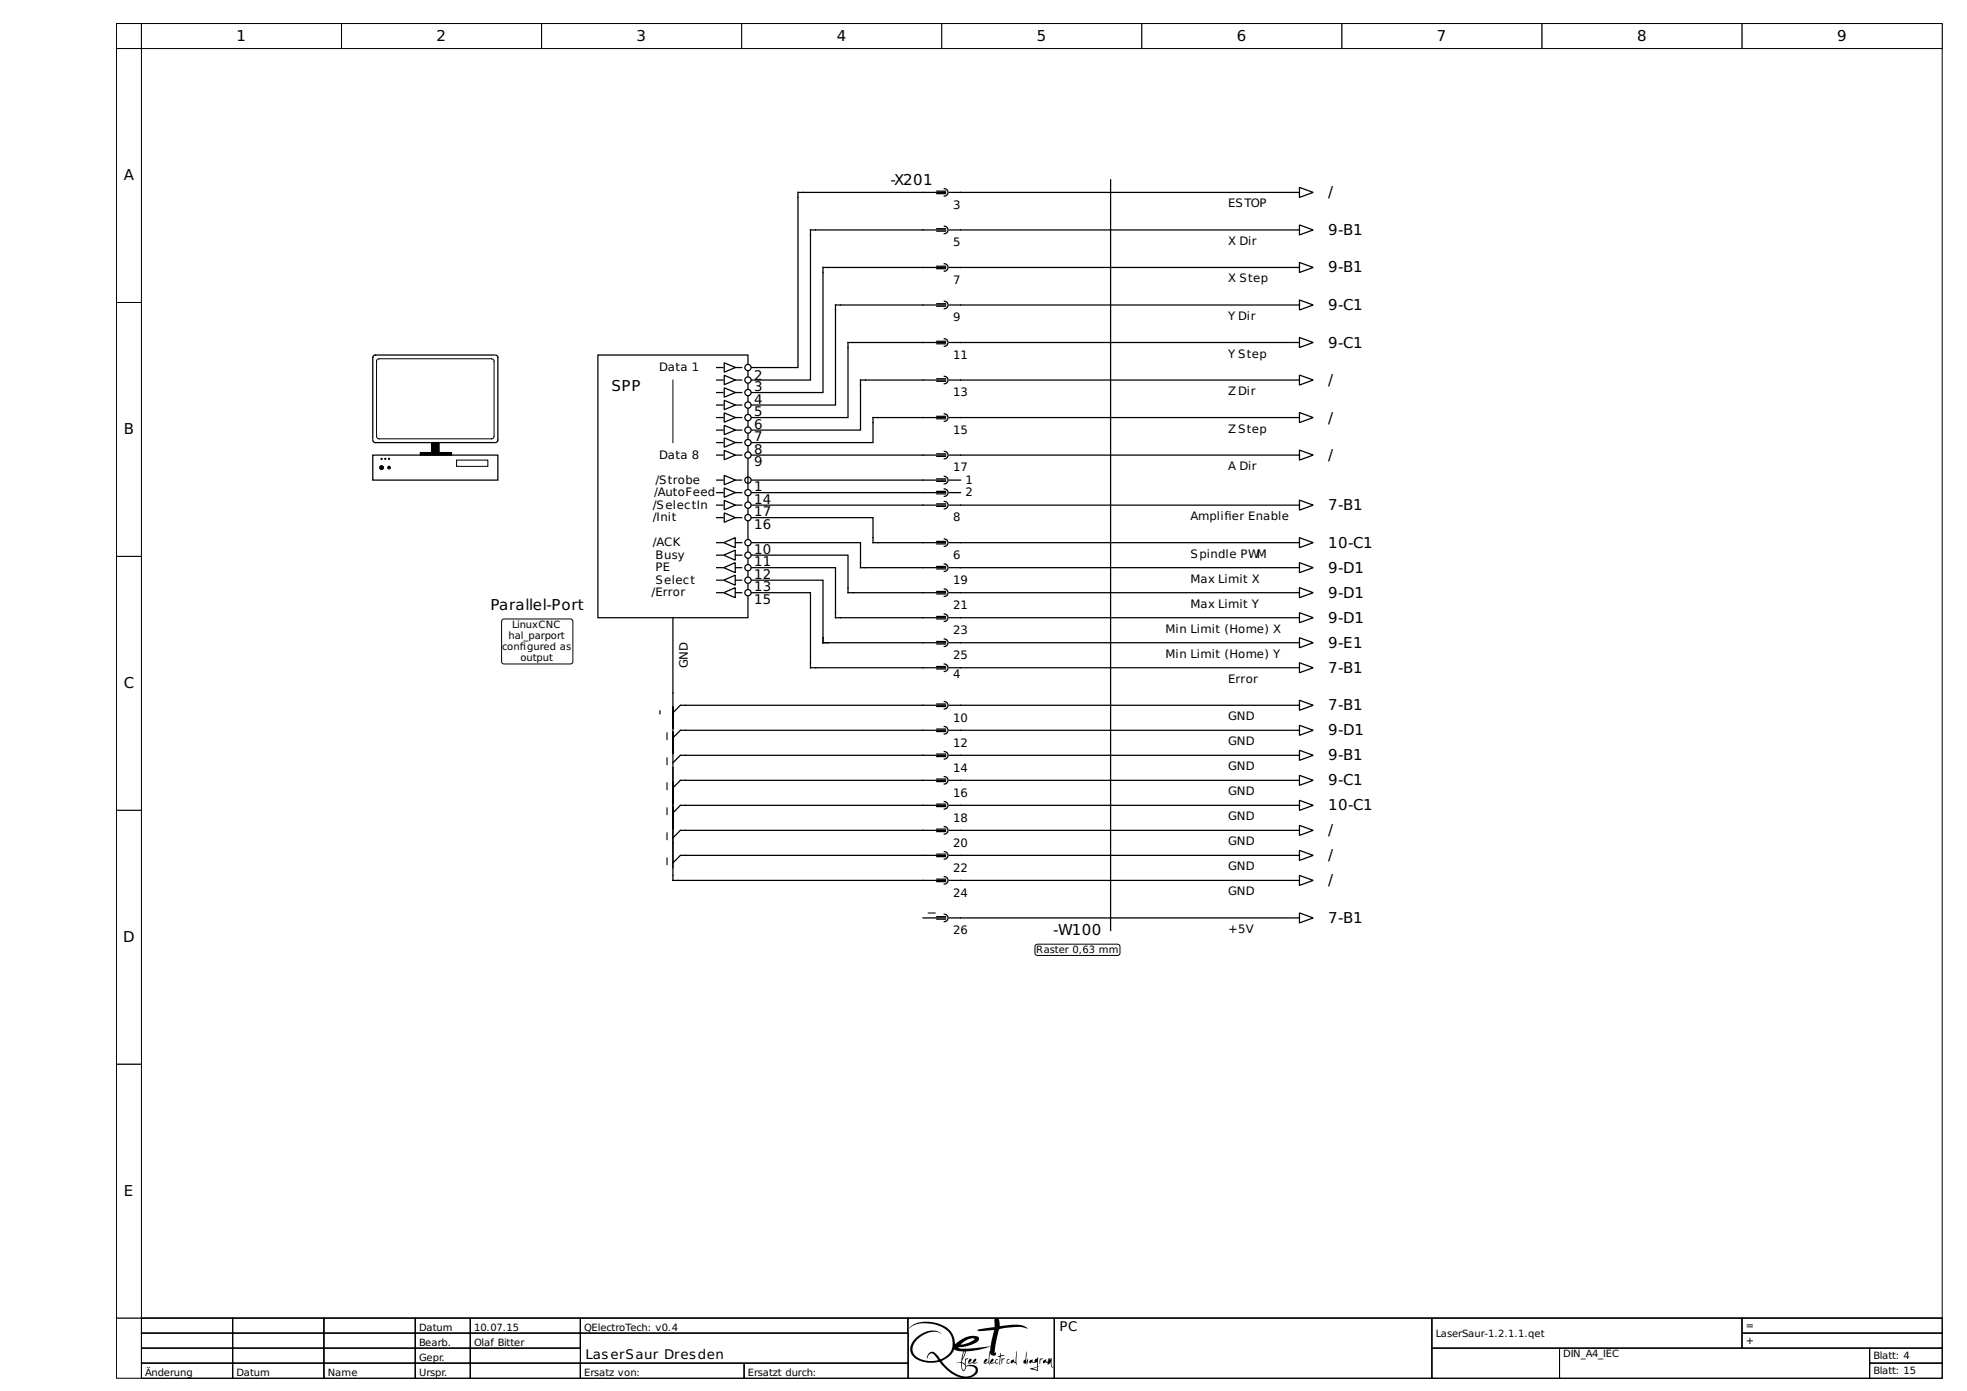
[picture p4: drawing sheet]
<svg xmlns="http://www.w3.org/2000/svg" width="420mm" height="297mm" viewBox="0 0 420 297" stroke-linecap="round" stroke-linejoin="round" font-family="sans-serif">
<path d="M24.9 5h390v276.5h-390z" fill="none" stroke="#000" stroke-width=".21"/>
<g fill="#fff" stroke="#000" stroke-width=".21">
<path d="M24.9 5h5.3v5.4h-5.3z"/>
<path d="M30.2 5h42.8v5.4h-42.8z"/>
<path d="M73 5h42.7v5.4h-42.7z"/>
<path d="M115.7 5h42.7v5.4h-42.7z"/>
<path d="M158.4 5h42.8v5.4h-42.8z"/>
<path d="M201.2 5h42.7v5.4h-42.7z"/>
<path d="M243.9 5h42.7v5.4h-42.7z"/>
<path d="M286.6 5h42.8v5.4h-42.8z"/>
<path d="M329.4 5h42.7v5.4h-42.7z"/>
<path d="M372.1 5h42.8v5.4h-42.8z"/>
<path d="M24.9 10.4h5.3v54.2h-5.3z"/>
<path d="M24.9 64.6h5.3v54.2h-5.3z"/>
<path d="M24.9 118.8h5.3v54.2h-5.3z"/>
<path d="M24.9 173h5.3v54.3h-5.3z"/>
<path d="M24.9 227.3h5.3v54.2h-5.3z"/>
<path d="M24.9 281.5h390v12.8h-390z"/>
<path d="M30.2 281.5h19.5v3.2h-19.5z"/>
</g>
<path d="M30.2 281.5h19.5v3.2h-19.5z" fill="none" stroke="#000" stroke-width=".21"/>
<path d="M49.7 281.5h19.5v3.2h-19.5z" fill="#fff" stroke="#000" stroke-width=".21"/>
<path d="M49.7 281.5h19.5v3.2h-19.5z" fill="none" stroke="#000" stroke-width=".21"/>
<path d="M69.2 281.5h19.5v3.2h-19.5z" fill="#fff" stroke="#000" stroke-width=".21"/>
<path d="M69.2 281.5h19.5v3.2h-19.5z" fill="none" stroke="#000" stroke-width=".21"/>
<path d="M88.7 281.5h11.8v3.2h-11.8z" fill="#fff" stroke="#000" stroke-width=".21"/>
<path d="M88.7 281.5h11.8v3.2h-11.8z" fill="none" stroke="#000" stroke-width=".21"/>
<path d="M100.5 281.5h23.5v3.2h-23.5z" fill="#fff" stroke="#000" stroke-width=".21"/>
<path d="M100.5 281.5h23.5v3.2h-23.5z" fill="none" stroke="#000" stroke-width=".21"/>
<path d="M124 281.5h70v3.2h-70z" fill="#fff" stroke="#000" stroke-width=".21"/>
<path d="M124 281.5h70v3.2h-70z" fill="none" stroke="#000" stroke-width=".21"/>
<path d="M194 281.5h31.2v12.8h-31.2z" fill="#fff" stroke="#000" stroke-width=".21"/>
<g fill="#000">
<path d="M207 290.3l.4-.2a.61 .61 0 0 1-.5 .9 .87 .87 0 0 0 1.2-.7l.4-.1a.76 .76 0 0 1-.6 .8l.9-.1-.7 .3-.4-.2-.8 .2-.1-.3zM211.8 290.3l.4-.1a.73 .73 0 0 1-.6 .8l.9-.1 .1-.4a.38 .38 0 0 1 .5-.3v.2h-.2l-.2 .2v.4h.6a.57 .57 0 0 1-.9 0l-.1 .1a.53 .53 0 0 1-.8-.1zM213.6 288.9l.2 .5 .5-.1 .3 .3h-.7a1.89 1.89 0 0 0-.3 1.7l-.1 .2 .1-1.8h-.5l.5-.2zM214 290l.1 .2 .3-.1 .2 .1a.69 .69 0 0 0-.5 1l-.1 .1zM215.2 290.3l.2-.1 .2 .1a.42 .42 0 0 0-.4 .3 .42 .42 0 0 0 .1 .4l.5-.1a.44 .44 0 0 1-.6 .3 .44 .44 0 0 1-.1-.7zM217.2 288.6l-.1 1.9 .1 .9-.7-.6-.4 .3-.2-.2v-.3l.6-.4 .1 .4 .3 .3zM219.3 288.6l-.1 2.1 .4-.6v.9l-.1 .2-.1-.6-.1 .8-.4-.3a.41 .41 0 0 1-.3-.4 .41 .41 0 0 1 .4-.4zM222.2 290v.2l.3-.1 .3 .1-.5 .2-.2 .9zM223 290.4l.4-.2 .1 .5 .3 .2 .1-.8 .1 .7 .2-.8 .1 .5 .3-.5 .1 1.7 .1 .2 .3-.1-.5 .2-.2-1.2-.2 .4-.1-.1-.2 .3-.1-.3-.5-.3-.5 .3v-.5z"/>
<path d="M207 290.3l-.2 .8 .3 .1 .6-.2a.83 .83 0 0 0 1.2-.1l-.8 .1-.1-.1a.53 .53 0 0 0 .4-.8l-.3 .2a.88 .88 0 0 1-1.2 .7l.6-.6-.1-.3zM207 290.3l.2-.1h.3l-.1 .4-.5 .3 .2 .1 .6-.1 .5-.7h.3a.62 .62 0 0 1-.5 .7l.1 .1 .7-.1-.7 .3-.3-.2-.9 .2-.1-.3z"/>
<path d="M211.8 290.3l-.3 .7a.87 .87 0 0 0 1 0l.4 .2 .4-.2h-.6v-.4l.2-.2h.3l-.1-.2a.46 .46 0 0 0-.6 .5v.2l-.9 .1a.66 .66 0 0 0 .5-.9zM211.9 290.2h.3a.76 .76 0 0 1-.6 .8h.2a.65 .65 0 0 0 .9-.6l.3-.2 .2 .1-.3 .1-.2 .6h.6a.49 .49 0 0 1-.8 0l-.2 .1a.53 .53 0 0 1-.8-.1z"/>
<path d="M194.5 283.3l-.5 .7 .8-.8 1.4-.5 1.4-.1 1.4 .1a6.3 6.3 0 0 1 3.7 1.8l.3 .4a3.5 3.5 0 0 1-1.2 4.9l-.9 .5-1.1-1.3a1.08 1.08 0 0 0-1.3-.1 1.08 1.08 0 0 0-.4 1.2 .92 .92 0 0 1 .7-1 .92 .92 0 0 1 1.1 .6l.5 .7a5.1 5.1 0 0 1-5.2-1.2l-.3-.9 .2-1a4.1 4.1 0 0 1 1.9-2.1l1.1-.5 1-.3h.9l1.1 .4-1.2-.6a4.9 4.9 0 0 0-4 1.3 2.72 2.72 0 0 0-.2 4.7 6 6 0 0 0 3.1 .8l1.9-.2 1.6 1.8a5 5 0 0 0 5.2 1.5l.8-.4 .5-.5a1.19 1.19 0 0 0-.1-1.3 1.19 1.19 0 0 0-1.3-.4l-1 .2-.1-1.1 .2-.3 .3-.1-.1-.2-.4 .2-.1-.1-.1 1.1-.6-.3 .9-2.3 2.8-.4 2.4-.7-.5 3.4-.8 .1 .5-.4 .1-.3-.1-.2-.5 .3-.2 .5v.2l.4 .1 .6-.2 .3 .4h.1l-.2-.7 .2-1.8 .2 .4 .6 .2a.4 .4 0 0 0 .5-.4l-.1-.3-.2 .1v-.7l.9-4.3 1.3-.3 2.9-.3 1.9 .4a1.04 1.04 0 0 0-1-.6l-2.2-.2-2.7 .3-.3-1.6a.53 .53 0 0 0-.7 0 .53 .53 0 0 0-.2 .6v1.2l-3.7 .6 .7 .3 2.9-.3-.7 3.5-5.6 .5a1.33 1.33 0 0 1-1.3-.3l1.4-.1 2.1-.7 .8-.6 .1-.7-.8-.3-1.7 .1-1.5 .8-1.1 .9-.2-1.2a5.5 5.5 0 0 0-5.3-3.6h-1.3l-1.3 .2zM194.5 283.3a6.6 6.6 0 0 1 6.2-.5l1.1 .5a4.5 4.5 0 0 1 2.2 3.8l.2-.2a4.8 4.8 0 0 1 4.7-1.4l.2 .1a1.01 1.01 0 0 1-.9 1.2 7.9 7.9 0 0 1-3.2 .9h-.3l.5 .3h1.4l5-.5 .7-3.5-2.9 .3-.7-.3 3.8-.6-.1-1.6 .2-.3h.5l.3 .2 .2 1.5 2.7-.3a4 4 0 0 1 3.1 .7l.1 .1-1.4-.3h-.8l-3.7 .4a4.9 4.9 0 0 0-.8 2.6l-.3 2.3v.3l.2-.2v.3l-.2 .4a.66 .66 0 0 1-1-.6l-.1 .5a2.81 2.81 0 0 0 .1 2h-.2l-.2-.4-.6 .2-.4-.1v-.2l.2-.5 .5-.3 .1 .2-.1 .3-.5 .4 .8-.1 .5-3.4-2.4 .7-2.8 .4-.9 2.2 .6 .4 .1-1.1 .1 .1 .5-.1v.1l-.5 .3-.1 .8 .2 .4a2.39 2.39 0 0 1 1.9-.1l.5 .5 .1 .5-.1 .6-.5 .5-1.3 .5h-1.9a10.2 10.2 0 0 1-4.4-3.4l-.4 .1a6.8 6.8 0 0 1-3.9-.3l-1-.6-.5-.6-.4-.6-.1-.8a5 5 0 0 1 4-3.8h1.5l1.2 .6a3.3 3.3 0 0 0-3.8 .2 3.6 3.6 0 0 0-2.3 3.8 3.3 3.3 0 0 0 2.3 1.7l1.7 .2 1.4-.3-.8-1-.5-.4-.7 .3-.3 .8-.1-.1a1.2 1.2 0 0 1 1.3-1.3l.8 .6 .8 .9h.2l1-.6 .8-.7 .5-.9 .1-.9a4 4 0 0 0-3.4-4.2l-1.1-.2a5.2 5.2 0 0 0-5 1.2zM205.3 287.1l1.4-1.1 1-.2 .5 .1a4.8 4.8 0 0 1-2.9 1.2zM205.3 287.1h.4l1.3-.4 1.2-.8-.5-.1-1 .2zM201.1 290.6a5.3 5.3 0 0 0 2.7-2.3v-.1a2.42 2.42 0 0 0 1.8 .4h.2l-.5 2.3h-.8l-.3 .3 .6-.2h.5a1.65 1.65 0 0 0 .5 1.8l.3-.3 .2-.4a.98 .98 0 0 1 1.4-.3 .9 .9 0 0 1 .7 .8 .9 .9 0 0 1-.6 .9l-.4 .3a5.4 5.4 0 0 1-5.5-2.2zM201.1 290.6a8.4 8.4 0 0 0 3.8 3.1 2.57 2.57 0 0 0 3.5-1 1.39 1.39 0 0 0-1.9-.9l-.4 .7-.4 .3-.3-.5-.1-1.3h-.5l-.6 .2a1.05 1.05 0 0 1 1.1-.3l.5-2.3-1.2-.1-.8-.3a4 4 0 0 1-2.4 2.3zM206 288.6h.2l-.1 .2-.5 1.3zM206 288.6l-.4 1.5 .5-1.3 .1-.2zM205.5 291.1l.6 .4 .1 .5a.39 .39 0 0 1-.1 .4 .39 .39 0 0 1-.5 .1zM205.5 291.1a1.36 1.36 0 0 0 .4 1.5l.3-.7a.84 .84 0 0 0-.7-.8z"/>
<path d="M194.5 283.3l-.5 .6 .1-.1a5.9 5.9 0 0 1 5.6-1 4.2 4.2 0 0 1 3.8 4.3 3.4 3.4 0 0 1-2.7 3.1l-1-1.2a1.06 1.06 0 0 0-1.3-.1 1.06 1.06 0 0 0-.4 1.2 .92 .92 0 0 1 .7-1 .92 .92 0 0 1 1.1 .6 .69 .69 0 0 1 .4 .8 5.3 5.3 0 0 1-5.1-1.3 2.77 2.77 0 0 1 1.2-3.6 4 4 0 0 1 4.7-.8 3.4 3.4 0 0 0-4.4 .1 3.5 3.5 0 0 0-2 4.2 5 5 0 0 0 4.9 1.9l1.1-.2a7.9 7.9 0 0 0 5.7 3.5 2.66 2.66 0 0 0 2.5-1.4 1.2 1.2 0 0 0-1.5-1.4l-1 .2-.1-.2v-1l.5-.3v-.1h-.6l-.1 1.1-.6-.3 .9-2.3 2.8-.4 2.4-.7-.1 1a1.4 1.4 0 0 0-.3 1.3l-.1 1.1-.8 .1 .5-.4 .1-.3-.2-.2-.4 .3-.2 .7 .4 .1 .6-.2 .2 .4h.2a3.5 3.5 0 0 1 0-2.5 .65 .65 0 0 0 .5 .6 .65 .65 0 0 0 .8-.4v-.3l-.3 .2v-.2v-.9l.9-4a10.9 10.9 0 0 1 6.1-.2 3.7 3.7 0 0 0-3.2-.8l-2.7 .3-.2-1.3a.52 .52 0 0 0-.6-.4 .52 .52 0 0 0-.4 .7v1.2l-3.7 .6 .7 .3 2.9-.3-.7 3.5a24.3 24.3 0 0 1-6.6 .5l-.3-.3h.3a7.1 7.1 0 0 0 4-1.4l.1-.5-.2-.3a5 5 0 0 0-4.9 1.6 4.6 4.6 0 0 0-3.8-4.5 6.4 6.4 0 0 0-5.7 .7zM205.4 287a2.7 2.7 0 0 1 2.8-1.1 4.8 4.8 0 0 1-3 1.2zM201.1 290.6a4.9 4.9 0 0 0 2.7-2.4l.8 .3 1.2 .1-.5 2.3h-.8l-.3 .3 .6-.2h.5a1.66 1.66 0 0 0 .5 1.8l.3-.3 .3-.7a1.77 1.77 0 0 1 2 .6 1.9 1.9 0 0 1-2.4 1.5 7.7 7.7 0 0 1-4.9-3.3zM205.9 288.7l.3-.1-.6 1.5zM205.5 291.1a.77 .77 0 0 1 .7 .7 .77 .77 0 0 1-.5 .8l-.2-.6z"/>
<path d="M213.6 288.9v.6l-.5 .2h.5l-.1 1.5 .1 .3 .2-1.8 .8-.1-.3-.3-.6 .1zM213.6 288.9l.1 .5 .6-.1 .3 .3a.59 .59 0 0 0-.9 .3l-.1 1.6v-1.8h-.5l.5-.2z"/>
<path d="M214 290v1.3l.1-.9 .5-.3h-.2l-.3 .1zM214 290l.1 .2 .3-.1h.2a.72 .72 0 0 0-.5 1l-.1 .2z"/>
<path d="M215.1 290.3l-.1 .7 .5 .2 .3-.3-.5 .1-.2-.1 .2-.5h.3v-.2zM215.2 290.3l.4-.1v.2h-.3l-.2 .5 .2 .1 .5-.1-.3 .3-.5-.2z"/>
<path d="M217.2 288.6l-.3 2.3a.44 .44 0 0 1-.4-.7l-.1 .2a.36 .36 0 0 0-.5 .3 .36 .36 0 0 0 .3 .4l.3-.3 .4 .3 .2 .3h.2l-.2-.4 .1-.1-.1-.2zM217.2 288.6l-.1 2.1 .1 .2-.1 .1 .2 .4-.8-.6-.3 .3a.38 .38 0 0 1-.3-.5 .38 .38 0 0 1 .5-.2l.1-.2 .1 .6 .3 .1z"/>
<path d="M219.3 288.6l-.2 1.2a.55 .55 0 0 1-.5 .8v.5h.4l.3 .3 .1-.8 .1 .6 .1-1.1-.4 .6zM219.3 288.6l-.1 2.1 .4-.6v.8l-.1 .3-.1-.6-.1 .8-.2-.2a.45 .45 0 0 1-.5-.5 .45 .45 0 0 1 .4-.4z"/>
<path d="M220 290.5l-.2 .4 .2 .2 .4-.3 .4 .2 .7-.2v1.1l-1.4 .3v.1l1.6 .5v-.9l.5-.2-.5 .1v-1.9h-.1l-.1 .3h-.4l-.1 .7-.4-.1-.1-.6zM220 290.5l.5-.3 .1 .6 .3 .1a.63 .63 0 0 1 .6-.7l.2-.3v1.9l.5-.1-.5 .2v.9l-1.7-.5 1.5-.4v-1.1l-.7 .2-.4-.2-.4 .3-.2-.2zM220.6 292.3l.9-.3v.5zM220.6 292.3l.9 .2v-.5z"/>
<path d="M220.1 290.4l-.2 .2v.5l.5-.3 .4 .2 .7-.2v1.1l-1.5 .4 1.7 .5v-.9l.4-.2-.4 .1v-1.9l-.2 .3a.64 .64 0 0 0-.6 .7l-.3-.1-.1-.6zM220.6 292.3l.9-.3v.5z"/>
<path d="M222.2 290l-.1 1.3 .2-.9 .5-.2-.3-.1-.3 .1zM222.2 290v.2l.3-.1 .3 .1-.5 .2-.2 .9z"/>
<path d="M223 290.4l-.2 .5 .1 .2 .5-.3 .4 .3v.4l.3-.4 .1 .1 .2-.4 .2 1.2 .5-.2-.3 .1-.1-.2-.1-1.7-.3 .5-.1-.5-.2 .8-.1-.8-.1 .9a.49 .49 0 0 1-.4-.7zM223 290.4l.4-.2 .1 .6 .3 .1 .1-.9 .1 .8 .2-.8 .1 .5 .3-.5 .1 1.7 .1 .2 .3-.1-.5 .2-.2-1.2-.2 .4-.1-.1-.3 .4v-.4l-.4-.3-.5 .3-.1-.2z"/>
</g>
<path d="M194 281.5h31.2v12.8h-31.2z" fill="none" stroke="#000" stroke-width=".21"/>
<path d="M225.2 281.5h80.7v12.8h-80.7z" fill="#fff" stroke="#000" stroke-width=".21"/>
<path d="M225.2 281.5h80.7v12.8h-80.7z" fill="none" stroke="#000" stroke-width=".21"/>
<path d="M305.9 281.5h66.2v6.4h-66.2z" fill="#fff" stroke="#000" stroke-width=".21"/>
<path d="M305.9 281.5h66.2v6.4h-66.2z" fill="none" stroke="#000" stroke-width=".21"/>
<path d="M372.1 281.5h42.8v3.2h-42.8z" fill="#fff" stroke="#000" stroke-width=".21"/>
<path d="M372.1 281.5h42.8v3.2h-42.8z" fill="none" stroke="#000" stroke-width=".21"/>
<path d="M30.2 284.7h19.5v3.2h-19.5z" fill="#fff" stroke="#000" stroke-width=".21"/>
<path d="M30.2 284.7h19.5v3.2h-19.5z" fill="none" stroke="#000" stroke-width=".21"/>
<path d="M49.7 284.7h19.5v3.2h-19.5z" fill="#fff" stroke="#000" stroke-width=".21"/>
<path d="M49.7 284.7h19.5v3.2h-19.5z" fill="none" stroke="#000" stroke-width=".21"/>
<path d="M69.2 284.7h19.5v3.2h-19.5z" fill="#fff" stroke="#000" stroke-width=".21"/>
<path d="M69.2 284.7h19.5v3.2h-19.5z" fill="none" stroke="#000" stroke-width=".21"/>
<path d="M88.7 284.7h11.8v3.2h-11.8z" fill="#fff" stroke="#000" stroke-width=".21"/>
<path d="M88.7 284.7h11.8v3.2h-11.8z" fill="none" stroke="#000" stroke-width=".21"/>
<path d="M100.5 284.7h23.5v3.2h-23.5z" fill="#fff" stroke="#000" stroke-width=".21"/>
<path d="M100.5 284.7h23.5v3.2h-23.5z" fill="none" stroke="#000" stroke-width=".21"/>
<path d="M124 284.7h70v6.4h-70z" fill="#fff" stroke="#000" stroke-width=".21"/>
<path d="M124 284.7h70v6.4h-70z" fill="none" stroke="#000" stroke-width=".21"/>
<path d="M372.1 284.7h42.8v3.2h-42.8z" fill="#fff" stroke="#000" stroke-width=".21"/>
<path d="M372.1 284.7h42.8v3.2h-42.8z" fill="none" stroke="#000" stroke-width=".21"/>
<path d="M30.2 287.9h19.5v3.2h-19.5z" fill="#fff" stroke="#000" stroke-width=".21"/>
<path d="M30.2 287.9h19.5v3.2h-19.5z" fill="none" stroke="#000" stroke-width=".21"/>
<path d="M49.7 287.9h19.5v3.2h-19.5z" fill="#fff" stroke="#000" stroke-width=".21"/>
<path d="M49.7 287.9h19.5v3.2h-19.5z" fill="none" stroke="#000" stroke-width=".21"/>
<path d="M69.2 287.9h19.5v3.2h-19.5z" fill="#fff" stroke="#000" stroke-width=".21"/>
<path d="M69.2 287.9h19.5v3.2h-19.5z" fill="none" stroke="#000" stroke-width=".21"/>
<path d="M88.7 287.9h11.8v3.2h-11.8z" fill="#fff" stroke="#000" stroke-width=".21"/>
<path d="M88.7 287.9h11.8v3.2h-11.8z" fill="none" stroke="#000" stroke-width=".21"/>
<path d="M100.5 287.9h23.5v3.2h-23.5z" fill="#fff" stroke="#000" stroke-width=".21"/>
<path d="M100.5 287.9h23.5v3.2h-23.5z" fill="none" stroke="#000" stroke-width=".21"/>
<path d="M305.9 287.9h27.2v6.4h-27.2z" fill="#fff" stroke="#000" stroke-width=".21"/>
<path d="M305.9 287.9h27.2v6.4h-27.2z" fill="none" stroke="#000" stroke-width=".21"/>
<path d="M333.1 287.9h66.3v6.4h-66.3z" fill="#fff" stroke="#000" stroke-width=".21"/>
<path d="M333.1 287.9h66.3v6.4h-66.3z" fill="none" stroke="#000" stroke-width=".21"/>
<path d="M399.4 287.9h15.5v3.2h-15.5z" fill="#fff" stroke="#000" stroke-width=".21"/>
<path d="M399.4 287.9h15.5v3.2h-15.5z" fill="none" stroke="#000" stroke-width=".21"/>
<path d="M30.2 291.1h19.5v3.2h-19.5z" fill="#fff" stroke="#000" stroke-width=".21"/>
<path d="M30.2 291.1h19.5v3.2h-19.5z" fill="none" stroke="#000" stroke-width=".21"/>
<path d="M49.7 291.1h19.5v3.2h-19.5z" fill="#fff" stroke="#000" stroke-width=".21"/>
<path d="M49.7 291.1h19.5v3.2h-19.5z" fill="none" stroke="#000" stroke-width=".21"/>
<path d="M69.2 291.1h19.5v3.2h-19.5z" fill="#fff" stroke="#000" stroke-width=".21"/>
<path d="M69.2 291.1h19.5v3.2h-19.5z" fill="none" stroke="#000" stroke-width=".21"/>
<path d="M88.7 291.1h11.8v3.2h-11.8z" fill="#fff" stroke="#000" stroke-width=".21"/>
<path d="M88.7 291.1h11.8v3.2h-11.8z" fill="none" stroke="#000" stroke-width=".21"/>
<path d="M100.5 291.1h23.5v3.2h-23.5z" fill="#fff" stroke="#000" stroke-width=".21"/>
<path d="M100.5 291.1h23.5v3.2h-23.5z" fill="none" stroke="#000" stroke-width=".21"/>
<path d="M124 291.1h35v3.2h-35z" fill="#fff" stroke="#000" stroke-width=".21"/>
<path d="M124 291.1h35v3.2h-35z" fill="none" stroke="#000" stroke-width=".21"/>
<path d="M159 291.1h35v3.2h-35z" fill="#fff" stroke="#000" stroke-width=".21"/>
<path d="M159 291.1h35v3.2h-35z" fill="none" stroke="#000" stroke-width=".21"/>
<path d="M399.4 291.1h15.5v3.2h-15.5z" fill="#fff" stroke="#000" stroke-width=".21"/>
<path d="M221.3 201.7l17.4-.1 .5 .3v1.6v.3l-.5 .2h-17.1h-.3l-.2-.5v-1.3zM399.4 291.1h15.5v3.2h-15.5z" fill="none" stroke="#000" stroke-width=".21"/>
<g fill="none" stroke="#000" stroke-width=".27">
<path d="M237.2 38.4v160.3M170.5 42.2v36.3h-10.7M173.1 50.2v31h-13.3M175.8 58.2v25.6h-16M200.1 56.8h1.9M200.1 57.4h1.9M200.1 40.8h1.9M200.1 41.4h1.9M200.1 48.8h1.9M200.1 49.4h1.9M201.7 56.3a.8 .8 0 0 1 .8 .8 .8 .8 0 0 1-.8 .8M201.7 40.3a.8 .8 0 0 1 .8 .8 .8 .8 0 0 1-.8 .8"/>
<path d="M201.7 48.3a.8 .8 0 0 1 .8 .8 .8 .8 0 0 1-.8 .8M202 57.1h-25.1M202 49.1h-27.8M202 41.1h-30.5M202.8 57.1h73.7M202.8 49.1h73.7M202.8 41.1h73.7M178.5 66.2v20.3h-18.7M179.5 65.1h22.5M181.1 74.2v15h-21.3M200.1 72.9h1.9M200.1 73.4h1.9"/>
<path d="M200.1 64.9h1.9M200.1 65.4h1.9M201.7 72.3a.8 .8 0 0 1 .8 .8 .8 .8 0 0 1-.8 .8M201.7 64.3a.8 .8 0 0 1 .8 .8 .8 .8 0 0 1-.8 .8M202 73.1h-19.8M202.8 73.1h73.7M276.5 65.1h-73.7M154.7 85.5l2.4 1-2.4 1zM154.7 88.2l2.4 1-2.4 1zM154.7 90.8l2.4 1-2.4 1zM154.7 96.2l2.4 1-2.4 1zM154.7 93.5l2.4 1-2.4 1z"/>
<path d="M154.7 80.1l2.4 1-2.4 1zM159.8 97.2h42.2M183.8 82.2v9.6h-24M184.9 81.2h17.1M186.5 90.2v4.3h-26.7M200.1 96.9h1.9M200.1 97.5h1.9M200.1 88.9h1.9M200.1 89.4h1.9M200.1 80.9h1.9M200.1 81.4h1.9M201.7 96.4a.8 .8 0 0 1 .8 .8 .8 .8 0 0 1-.8 .8"/>
<path d="M201.7 88.4a.8 .8 0 0 1 .8 .8 .8 .8 0 0 1-.8 .8M201.7 80.4a.8 .8 0 0 1 .8 .8 .8 .8 0 0 1-.8 .8M202 89.2h-14.5M202.8 89.2h73.7M276.5 97.2h-73.7M276.5 81.2h-73.7M153.1 118.6h1.3M154.7 109.5l2.4 1-2.4 1zM154.7 104.2l2.4 1-2.4 1zM154.7 101.5l2.4 1-2.4 1zM154.7 106.9l2.4 1-2.4 1zM159.8 107.9h42.2"/>
<path d="M159.8 115.9h24v4.3M159.8 118.6h21.3v6.9M159.8 110.5h26.7v4.3M200.1 104.9h1.9M200.1 105.5h1.9M200.1 102.3h1.9M200.1 102.8h1.9M200.1 115.6h1.9M200.1 116.1h1.9M200.1 107.6h1.9M200.1 108.1h1.9M201.7 104.4a.8 .8 0 0 1 .8 .8 .8 .8 0 0 1-.8 .8"/>
<path d="M201.7 101.7a.8 .8 0 0 1 .8 .8 .8 .8 0 0 1-.8 .8M201.7 115.1a.8 .8 0 0 1 .8 .8 .8 .8 0 0 1-.8 .8M201.7 107.1a.8 .8 0 0 1 .8 .8 .8 .8 0 0 1-.8 .8M202 105.2h-42.2M202 102.5h-42.2M202 115.9h-14.5M202.8 115.9h73.7M202.8 105.2h2.4M202.8 102.5h2.4M276.5 107.9h-73.7M143.7 131.9v16M153.1 126.6h1.3"/>
<path d="M153.1 121.2h1.3M153.1 123.9h1.3M159.8 126.6h13.3v16h28.9M159.8 123.9h16v13.4h26.2M159.8 121.2h18.7v9.6M200.1 137h1.9M200.1 137.5h1.9M200.1 131.6h1.9M200.1 132.2h1.9M200.1 126.3h1.9M200.1 126.8h1.9M200.1 121h1.9"/>
<path d="M200.1 121.5h1.9M201.7 136.4a.8 .8 0 0 1 .8 .9 .8 .8 0 0 1-.8 .8M201.7 131.1a.8 .8 0 0 1 .8 .8 .8 .8 0 0 1-.8 .8M201.7 125.8a.8 .8 0 0 1 .8 .8 .8 .8 0 0 1-.8 .8M201.7 120.4a.8 .8 0 0 1 .8 .8 .8 .8 0 0 1-.8 .8M202 131.9h-22.5M202 126.6h-19.8M202 121.2h-17.1M202.8 137.3h73.7M202.8 131.9h73.7M202.8 126.6h73.7M202.8 121.2h73.7"/>
<path d="M143.7 156.2v4.8zM143.7 150.9v4.8zM146.4 155.9h55.6M146.4 150.6h55.6M200.1 142.3h1.9M200.1 142.9h1.9M200.1 155.7h1.9M200.1 156.2h1.9M200.1 150.3h1.9M200.1 150.9h1.9M201.7 141.8a.8 .8 0 0 1 .8 .8 .8 .8 0 0 1-.8 .8M201.7 155.1a.8 .8 0 0 1 .8 .8 .8 .8 0 0 1-.8 .9"/>
<path d="M201.7 149.8a.8 .8 0 0 1 .8 .8 .8 .8 0 0 1-.8 .8M202.8 142.6h73.7M276.5 155.9h-73.7M276.5 150.6h-73.7M276.8 142.6h.8M277.6 141.5l2.9 1.1-2.9 1.1zM143.7 166.9v4.8zM143.7 172.2v4.9zM146.4 161.3h55.6M200.1 166.4h1.9M200.1 166.9h1.9M200.1 171.7h1.9"/>
<path d="M200.1 172.2h1.9M200.1 177.1h1.9M200.1 177.6h1.9M200.1 161h1.9M200.1 161.6h1.9M201.7 165.8a.8 .8 0 0 1 .8 .8 .8 .8 0 0 1-.8 .8M201.7 171.2a.8 .8 0 0 1 .8 .8 .8 .8 0 0 1-.8 .8M201.7 176.5a.8 .8 0 0 1 .8 .8 .8 .8 0 0 1-.8 .8M201.7 160.5a.8 .8 0 0 1 .8 .8 .8 .8 0 0 1-.8 .8M202 166.6h-56.7l-1.6 1.6M202 172h-56.7l-1.6 1.6M202 177.3h-56.7l-1.6 1.6"/>
<path d="M276.5 166.6h-73.7M276.5 172h-73.7M276.5 177.3h-73.7M276.5 161.3h-73.7M276.8 177.3h.8M276.8 172h.8M276.8 166.6h.8M277.6 176.3l2.9 1-2.9 1.1zM277.6 170.9l2.9 1.1-2.9 1zM277.6 165.6l2.9 1-2.9 1.1zM143.7 185.3v-21.3v22.9M144.8 188h57.2"/>
<path d="M197.2 196h4.8M200.1 195.7h1.9M200.1 196.3h1.9M200.1 182.4h1.9M200.1 182.9h1.9M200.1 187.7h1.9M200.1 188.3h1.9M201.7 195.2a.8 .8 0 0 1 .8 .8 .8 .8 0 0 1-.8 .8M201.7 181.9a.8 .8 0 0 1 .8 .8 .8 .8 0 0 1-.8 .8M201.7 187.2a.8 .8 0 0 1 .8 .8 .8 .8 0 0 1-.8 .8M202 182.7h-56.7l-1.6 1.6M202.8 196h73.7"/>
<path d="M276.5 182.7h-73.7M276.5 188h-73.7M276.8 196h.8M276.8 182.7h.8M277.6 194.9l2.9 1.1-2.9 1.1zM277.6 181.6l2.9 1.1-2.9 1z"/>
</g>
<circle cx="159.8" cy="102.5" r=".67" fill="#fff" stroke="#000" stroke-width=".27"/>
<path d="M127.7 75.8h32.1v56.1h-32.1z" fill="none" stroke="#000" stroke-width=".27"/>
<g fill="#fff" stroke="#000" stroke-width=".27">
<circle cx="159.8" cy="105.2" r=".67"/>
<circle cx="159.8" cy="110.5" r=".67"/>
<circle cx="159.8" cy="115.9" r=".67"/>
<circle cx="159.8" cy="107.9" r=".67"/>
</g>
<path d="M154.7 82.8l2.4 1-2.4 1zM153.1 115.9h1.3M153.1 110.5h1.3M157.1 118.6h1.3" fill="none" stroke="#000" stroke-width=".27"/>
<circle cx="159.8" cy="81.2" r=".67" fill="#fff" stroke="#000" stroke-width=".27"/>
<g fill="none" stroke="#000" stroke-width=".27">
<path d="M153.1 83.8h1.3M153.1 86.5h1.3M153.1 89.2h1.3M153.1 97.2h1.3M153.1 81.2h1.3M153.1 94.5h1.3M153.1 91.8h1.3M153.1 107.9h1.3M153.1 102.5h1.3M153.1 105.2h1.3M157.1 126.6h1.3M157.1 123.9h1.3"/>
<path d="M157.1 121.2h1.3"/>
</g>
<g fill="#fff" stroke="#000" stroke-width=".27">
<circle cx="159.8" cy="118.6" r=".67"/>
<circle cx="159.8" cy="86.5" r=".67"/>
</g>
<path d="M157.1 86.5h1.3M157.1 91.8h1.3M157.1 83.8h1.3M157.1 81.2h1.3M157.1 89.2h1.3M157.1 97.2h1.3M154.6 126.6l2.5-1.1v2.1z" fill="none" stroke="#000" stroke-width=".27"/>
<circle cx="159.8" cy="121.2" r=".67" fill="#fff" stroke="#000" stroke-width=".27"/>
<path d="M157.1 94.5h1.3M154.6 118.6l2.5-1.1v2.1zM157.1 115.9h1.3M157.1 110.5h1.3M157.1 105.2h1.3M157.1 102.5h1.3M157.1 107.9h1.3M154.6 123.9l2.5-1.1v2.2zM154.6 121.2l2.5-1v2.1z" fill="none" stroke="#000" stroke-width=".27"/>
<g fill="#fff" stroke="#000" stroke-width=".27">
<circle cx="159.8" cy="123.9" r=".67"/>
<circle cx="159.8" cy="126.6" r=".67"/>
<circle cx="159.8" cy="91.8" r=".67"/>
<circle cx="159.8" cy="83.8" r=".67"/>
<circle cx="159.8" cy="97.2" r=".67"/>
<circle cx="159.8" cy="94.5" r=".67"/>
<circle cx="159.8" cy="89.2" r=".67"/>
<circle cx="159.8" cy="78.5" r=".67"/>
</g>
<g fill="none" stroke="#000" stroke-width=".27">
<path d="M171.5 41.1h-1v1.1M174.2 49.1h-1.1v1.1M176.9 57.1h-1.1v1.1M276.8 41.1h.8M276.8 49.1h.8M276.8 57.1h.8M277.6 40l2.9 1.1-2.9 1.1zM277.6 48l2.9 1.1-2.9 1.1zM277.6 56l2.9 1.1-2.9 1.1zM105.5 75.8l-25.6 .1-.3 .4v17.4M105.8 75.8l.5 .3v.2v17.7v.2l-.5 .3M153.1 78.5h1.3"/>
<path d="M154.7 77.5l2.4 1-2.4 1zM157.1 78.5h1.3M179.5 65.1h-1v1.1M182.2 73.1h-1.1v1.1M276.8 65.1h.8M276.8 73.1h.8M277.6 64.1l2.9 1-2.9 1.1zM277.6 72.1l2.9 1-2.9 1.1zM79.6 97.2h26.7v5.3h-26.7zM79.6 94l.3 .4 .3 .1h25.3M184.9 81.2h-1.1v1M187.5 89.2h-1v1"/>
<path d="M276.8 81.2h.8M276.8 89.2h.8M276.8 97.2h.8M277.6 80.1l2.9 1.1-2.9 1zM277.6 88.1l2.9 1.1-2.9 1zM277.6 96.1l2.9 1.1-2.9 1.1zM154.6 115.9l2.5-1.1v2.1zM186.5 114.8v1.1h1M276.8 115.9h.8M276.8 107.9h.8M277.6 106.8l2.9 1.1-2.9 1zM277.6 114.8l2.9 1.1-2.9 1z"/>
<path d="M175.8 136.2v1.1h1.1M178.5 130.8v1.1h1M181.1 125.5v1.1h1.1M183.8 120.2v1h1.1M276.8 121.2h.8M276.8 126.6h.8M276.8 131.9h.8M276.8 137.3h.8M277.6 120.2l2.9 1-2.9 1.1zM277.6 125.5l2.9 1.1-2.9 1zM277.6 130.8l2.9 1.1-2.9 1.1zM277.6 136.2l2.9 1.1-2.9 1z"/>
<path d="M143.7 147.9v16.1M146.4 150.6h-1.1l-1.6 1.6M146.4 155.9h-1.1l-1.6 1.7M276.8 150.6h.8M276.8 155.9h.8M277.6 149.5l2.9 1.1-2.9 1.1zM277.6 154.9l2.9 1-2.9 1.1zM146.4 161.3h-1.1l-1.6 1.6M276.8 161.3h.8M277.6 160.2l2.9 1.1-2.9 1.1zM143.7 186.9v1.1h1.1M276.8 188h.8"/>
<path d="M277.6 186.9l2.9 1.1-2.9 1.1z"/>
</g>
<path d="M80.7 76.7h24.6l.2 .4v16.3l-.5 .3-24.3-.1-.3-.4v-16.1zM97.5 98.3h6.7v1.3h-6.7zM143.7 81.2v13.3M107.2 132.4l.5-.2h14.4l.3 .5-.1 8.8-.5 .3-14.4-.1-.3-.4z" fill="none" stroke="#000" stroke-width=".21"/>
<g fill="#000" stroke="#000" stroke-width=".21">
<circle cx="81.5" cy="98" r=".13"/>
<circle cx="82.3" cy="98" r=".13"/>
<circle cx="83.1" cy="98" r=".13"/>
</g>
<g fill="#000" stroke="#000" stroke-width=".27">
<path d="M89.8 96.6h2.4v-2.1h1.6v2.1h2.7v.6h-6.7z" fill-rule="evenodd"/>
<circle cx="81.5" cy="99.9" r=".4"/>
<circle cx="83.1" cy="99.9" r=".27"/>
</g>
<g font-size="3.2">
<text x="50.5" y="8.8">1</text>
<text x="93.3" y="8.8">2</text>
<text x="136" y="8.8">3</text>
<text x="178.7" y="8.8">4</text>
<text x="221.5" y="8.8">5</text>
<text x="264.2" y="8.8">6</text>
<text x="306.9" y="8.8">7</text>
<text x="349.7" y="8.8">8</text>
<text x="392.4" y="8.8">9</text>
<text x="26.5" y="38.4">A</text>
<text x="190.2" y="39.5">-X201</text>
<text x="283.7" y="42.2">/</text>
<text x="283.7" y="50.2">9-B1</text>
<text x="283.7" y="58.2">9-B1</text>
<text x="283.7" y="66.2">9-C1</text>
<text x="283.7" y="74.2">9-C1</text>
<text x="130.6" y="83.6">SPP</text>
<text x="283.7" y="82.2">/</text>
<text x="26.5" y="92.7">B</text>
<text x="283.7" y="90.2">/</text>
<text x="283.7" y="98.3">/</text>
<text x="283.7" y="108.9">7-B1</text>
<text x="283.7" y="116.9">10-C1</text>
<text x="283.7" y="122.3">9-D1</text>
<text x="104.7" y="130.3">Parallel-Port</text>
<text x="283.7" y="127.6">9-D1</text>
<text x="283.7" y="133">9-D1</text>
<text x="283.7" y="143.7">7-B1</text>
<text x="283.7" y="138.3">9-E1</text>
<text x="26.5" y="146.9">C</text>
<text x="141.9" y="152.7" transform="rotate(-90 141.9 152.7)">-</text>
<text x="283.7" y="151.7">7-B1</text>
<text x="141.9" y="158.1" transform="rotate(-90 141.9 158.1)">_</text>
<text x="283.7" y="157">9-D1</text>
<text x="141.9" y="163.4" transform="rotate(-90 141.9 163.4)">_</text>
<text x="283.7" y="167.7">9-C1</text>
<text x="283.7" y="162.4">9-B1</text>
<text x="141.9" y="168.8" transform="rotate(-90 141.9 168.8)">_</text>
<text x="283.7" y="173">10-C1</text>
<text x="141.9" y="179.5" transform="rotate(-90 141.9 179.5)">_</text>
<text x="141.9" y="174.1" transform="rotate(-90 141.9 174.1)">_</text>
<text x="283.7" y="178.4">/</text>
<text x="141.9" y="184.8" transform="rotate(-90 141.9 184.8)">_</text>
<text x="283.7" y="183.7">/</text>
<text x="283.7" y="189.1">/</text>
<text x="198.2" y="194.4">_</text>
<text x="283.7" y="197.1">7-B1</text>
<text x="26.3" y="201.1">D</text>
<text x="224.9" y="199.8">-W100</text>
<text x="26.5" y="255.3">E</text>
</g>
<g font-size="2.9">
<text x="161.1" y="83.6">3</text>
<text x="161.1" y="81.2">2</text>
<text x="161.1" y="88.9">5</text>
<text x="161.1" y="86.2">4</text>
<text x="161.1" y="94.2">7</text>
<text x="161.1" y="91.6">6</text>
<text x="161.1" y="99.6">9</text>
<text x="161.1" y="96.9">8</text>
<text x="161.1" y="107.6">14</text>
<text x="161.1" y="104.9">1</text>
<text x="161.1" y="112.9">16</text>
<text x="161.1" y="110.3">17</text>
<text x="161.1" y="118.3">10</text>
<text x="161.1" y="121">11</text>
<text x="161.1" y="123.6">12</text>
<text x="161.1" y="129">15</text>
<text x="161.1" y="126.3">13</text>
<text x="226.3" y="284.2">PC</text>
<text x="125" y="290.3">LaserSaur Dresden</text>
</g>
<g font-size="2.5">
<text x="203.6" y="44.6">3</text>
<text x="262.3" y="44.3">ESTOP</text>
<text x="203.6" y="52.6">5</text>
<text x="262.3" y="52.3">X Dir</text>
<text x="203.6" y="60.6">7</text>
<text x="262.3" y="60.3">X Step</text>
<text x="203.6" y="68.6">9</text>
<text x="262.3" y="68.3">Y Dir</text>
<text x="203.6" y="76.6">11</text>
<text x="262.3" y="76.3">Y Step</text>
<text x="140.8" y="79.3">Data 1</text>
<text x="203.6" y="84.6">13</text>
<text x="262.3" y="84.4">Z Dir</text>
<text x="203.6" y="92.6">15</text>
<text x="262.3" y="92.4">Z Step</text>
<text x="140.8" y="98">Data 8</text>
<text x="203.6" y="100.7">17</text>
<text x="262.3" y="100.4">A Dir</text>
<text x="139.7" y="106">/AutoFeed</text>
<text x="140" y="103.3">/Strobe</text>
<text x="206.2" y="106">2</text>
<text x="206.2" y="103.3">1</text>
<text x="139.5" y="108.7">/SelectIn</text>
<text x="139.5" y="111.3">/Init</text>
<text x="203.6" y="111.3">8</text>
<text x="254.3" y="111.1">Amplifer Enable</text>
<text x="261.5" y="111.1">i</text>
<text x="139.5" y="116.7">/ACK</text>
<text x="140" y="119.4">Busy</text>
<text x="203.6" y="119.4">6</text>
<text x="254.3" y="119.1">Spindle PWM</text>
<text x="140" y="124.7">Select</text>
<text x="140" y="122">PE</text>
<text x="203.6" y="124.7">19</text>
<text x="254.3" y="124.4">Max Limit X</text>
<text x="139.2" y="127.4">/Error</text>
<text x="203.6" y="130">21</text>
<text x="254.3" y="129.8">Max Limit Y</text>
<text x="203.6" y="135.4">23</text>
<text x="249" y="135.1">Min Limit (Home) X</text>
<text x="146.9" y="142.7" transform="rotate(-90 146.9 142.7)">GND</text>
<text x="203.6" y="140.7">25</text>
<text x="249" y="140.5">Min Limit (Home) Y</text>
<text x="203.6" y="144.7">4</text>
<text x="262.3" y="145.8">Error</text>
<text x="203.6" y="154.1">10</text>
<text x="262.3" y="153.8">GND</text>
<text x="203.6" y="159.4">12</text>
<text x="262.3" y="159.2">GND</text>
<text x="203.6" y="164.8">14</text>
<text x="262.3" y="164.5">GND</text>
<text x="203.6" y="170.1">16</text>
<text x="262.3" y="169.8">GND</text>
<text x="203.6" y="175.4">18</text>
<text x="262.3" y="175.2">GND</text>
<text x="203.6" y="180.8">20</text>
<text x="262.3" y="185.9">GND</text>
<text x="262.3" y="180.5">GND</text>
<text x="203.6" y="186.1">22</text>
<text x="203.6" y="191.5">24</text>
<text x="262.3" y="191.2">GND</text>
<text x="203.6" y="199.5">26</text>
<text x="262.3" y="199.2">+5V</text>
</g>
<g font-size="2.1">
<text x="108.6" y="136.4">hal_parport</text>
<text x="109.4" y="134">LinuxCNC</text>
<text x="107.3" y="138.9">confgured as</text>
<text x="111" y="138.9">i</text>
<text x="111.2" y="141.3">output</text>
<text x="221.3" y="203.5">Raster 0,63 mm</text>
<text x="89.5" y="284.2">Datum</text>
<text x="89.5" y="287.4">Bearb.</text>
<text x="101.3" y="284.2">10.07.15</text>
<text x="101.3" y="287.4">Olaf Bitter</text>
<text x="124.8" y="284.2">QElectroTech: v0.4</text>
<text x="306.7" y="285.5">LaserSaur-1.2.1.1.qet</text>
<text x="372.9" y="283.9">=</text>
<text x="372.9" y="287.1">+</text>
<text x="31" y="293.8">Änderung</text>
<text x="50.5" y="293.8">Datum</text>
<text x="70" y="293.8">Name</text>
<text x="89.5" y="290.6">Gepr.</text>
<text x="89.5" y="293.8">Urspr.</text>
<text x="124.8" y="293.8">Ersatz von:</text>
<text x="159.8" y="293.8">Ersatzt durch:</text>
<text x="333.9" y="289.8">DIN_A4_IEC</text>
<text x="400.2" y="290.3">Blatt: 4</text>
<text x="400.2" y="293.5">Blatt: 15</text>
</g>
</svg>
